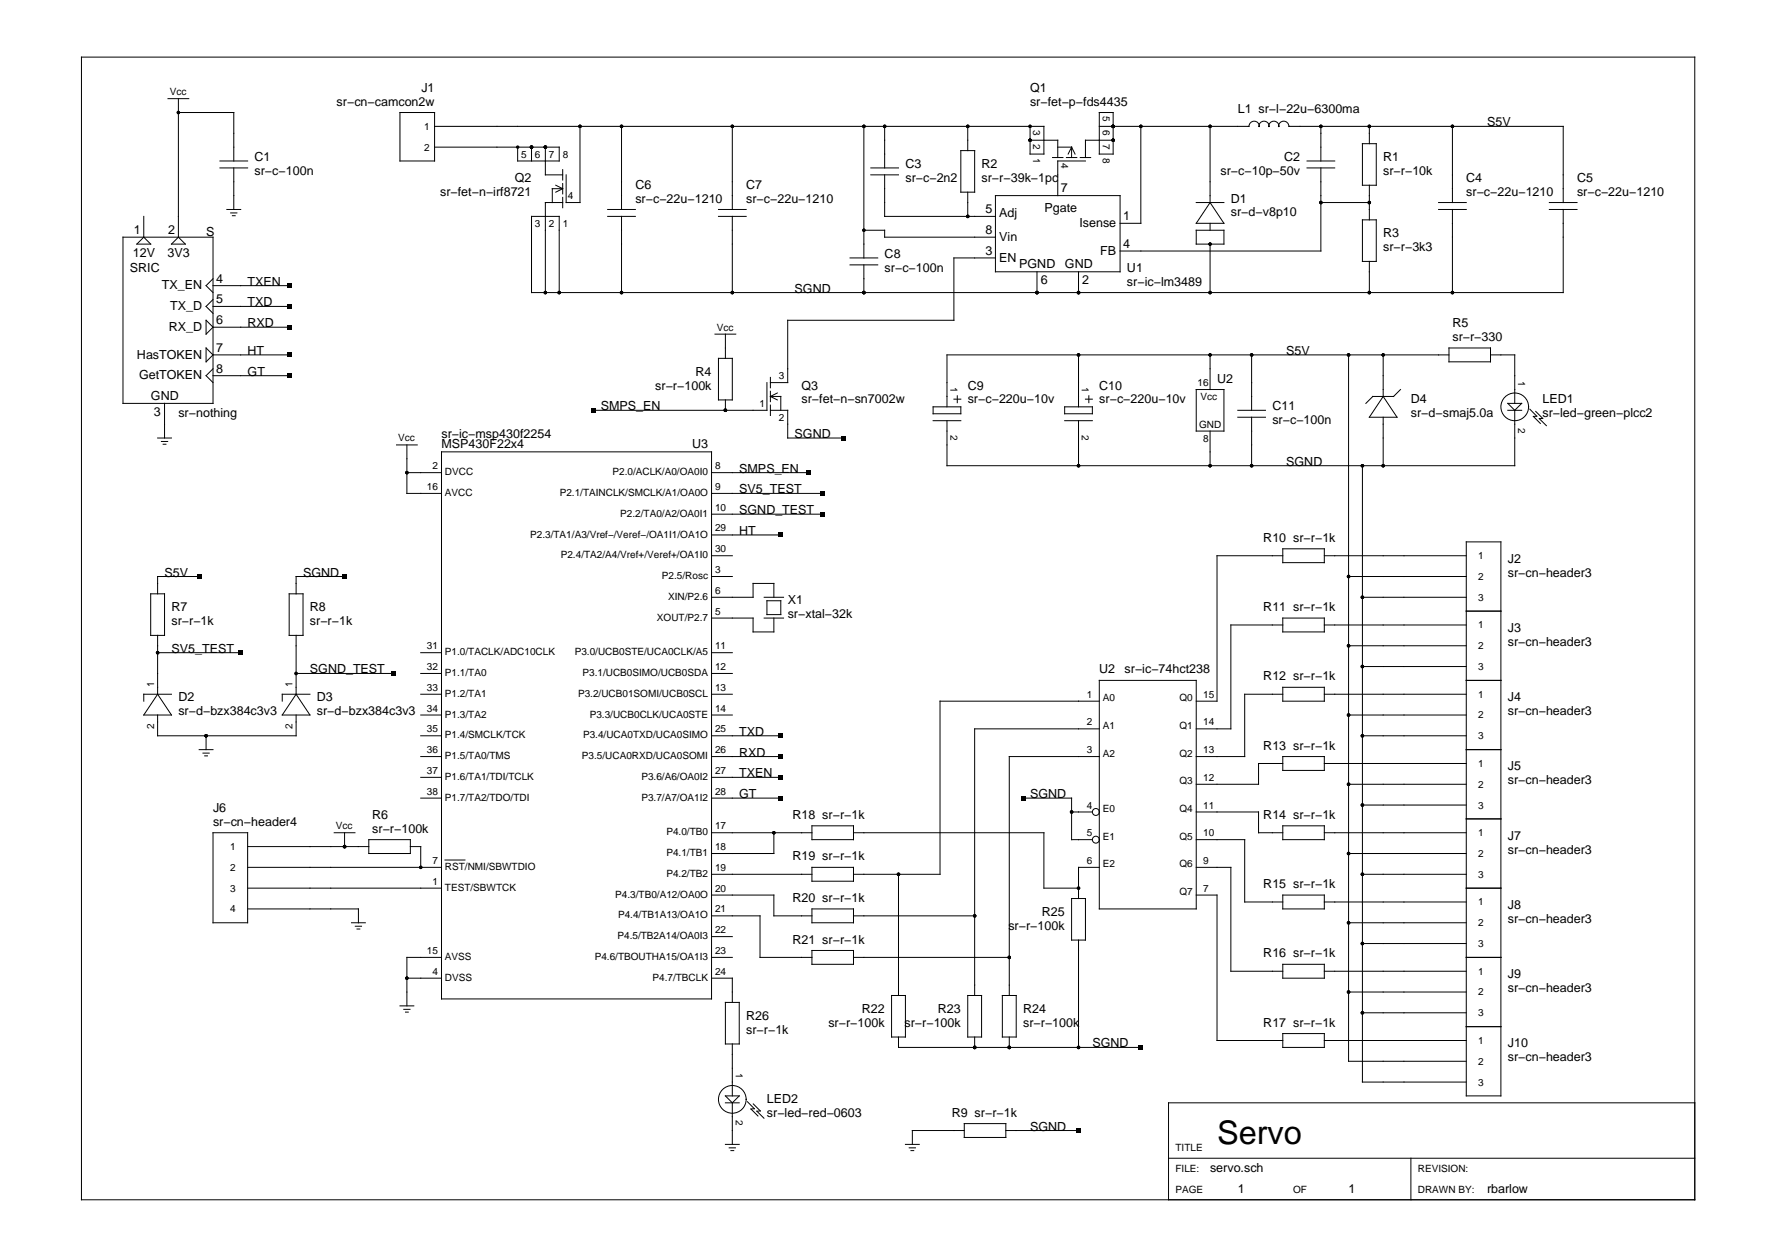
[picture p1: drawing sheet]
<svg xmlns="http://www.w3.org/2000/svg" width="297mm" height="210mm" viewBox="0 0 297 210" stroke-linecap="round" stroke-linejoin="round" font-family="sans-serif">
<g fill="none" stroke="#000" stroke-width=".17">
<path d="M13.6 9.5h269.7v191h-269.7zM28.1 16.5h3.5M29.8 16.5v23.1M29.8 18.8h9.3v8.1M66.9 18.8h5.7v8.1h-5.7zM183.7 18.8h2.4v6.9h-2.4zM20.6 39.6h15v27.8h-15zM24 36.2v3.4M36.8 26.9h4.6M36.8 28.1h4.6M37.9 35h2.3M38.6 35.6h1"/>
<path d="M38.8 36h.5M39.1 28.1v6.9M72.6 24.6h20.9v2.3h-7v-2.3M72.6 21.1h101.9v4.6h-2.3v-4.6M88.8 24.6v2.3M91.2 24.6v4.6h2.8M92.9 31l1.1 .5M94 33.9h-2.8v15M94 31.5l-1.1 .6M94 28.4v1.7M94 30.7v1.7M94 33v1.7"/>
<path d="M94 31.5h-1.7v2.4M96.9 21.1v12.8h-2.3v-4.7M101.6 35h4.6M101.6 36.2h4.6M103.9 21.1v13.9M103.9 36.2v12.7M120.1 35h4.6M120.1 36.2h4.6M122.4 21.1v13.9M122.4 36.2v12.7M144.4 38.5h3.5v1.1h18.5M144.4 21.1v22"/>
<path d="M145.6 28.1h4.6M145.6 29.2h4.6M147.9 29.2v7h18.5M147.9 21.1v7M160.6 25.2h2.3v6.9h-2.3zM161.8 21.1v4.1M161.8 32.1v4.1M166.4 32.7h20.8v12.7h-20.8zM172.2 23.4h4.6v2.9M175.9 26.3h1.8M176.8 24.6h2.3M178.2 26.3h1.8"/>
<path d="M179.1 24.6v1.7M179.1 24.6l.6 1.1M179.1 24.6l-.6 1.1M180.6 26.3h1.7M181.4 26.9h-4.6v5.8M183.7 21.1h25.1a.85 .85 0 0 1 .8-.9 .85 .85 0 0 1 .9 1 .83 .83 0 0 1 .8-.9 .83 .83 0 0 1 .8 .9 .83 .83 0 0 1 .8-.9 .83 .83 0 0 1 .8 .9 .85 .85 0 0 1 .9-1 .85 .85 0 0 1 .8 .9h45.9v12.8M186.1 23.4h-4.7v2.9M190.7 21.1v16.2h-3.5M199.9 38.5h4.7v2.3h-4.7zM199.9 33.9h4.7M202.3 21.1v12.8M202.3 37.3v1.2"/>
<path d="M202.3 33.9l2.3 3.4h-4.7zM218.5 26.9h4.6M218.5 28.1h4.6M220.8 33.9h8.1M220.8 28.1v13.9h-33.6M220.8 21.1v5.8M227.7 24h2.3v7h-2.3zM227.7 36.7h2.3v7h-2.3zM228.9 21.1v2.9M228.9 31v5.7M240.5 35h4.6M240.5 33.9h4.6"/>
<path d="M242.8 21.1v12.8M242.8 35v13.9M259 35h4.6M259 33.9h4.6M261.3 35v13.9h-172.5v-12.7h4.7v12.7M22.9 40.8l1.1-1.2 1.2 1.2zM28.7 40.8l1.1-1.2 1.2 1.2zM34.4 58.2l1.2 1.1-1.2 1.2zM34.4 53.5l1.2 1.2-1.2 1.1zM35.6 59.3h12.7M35.6 47.7h12.7M35.6 51.2h12.7"/>
<path d="M35.6 54.7h12.7M35.6 46.6l-1.2 1.1 1.2 1.2M35.6 50.1l-1.2 1.1 1.2 1.2M119.5 55.8h3.5M120.1 59.9h2.3v6.9h-2.3zM121.2 55.8v4.1M142.1 43.1h4.6M142.1 44.3h4.6M144.4 44.3v4.6M166.4 43.1h-7v10.4h-27.7v10.4h-2.9M173.3 45.4v3.5M180.3 45.4v3.5"/>
<path d="M180.3 59.3v8.7M202.3 40.8v8.1M202.3 59.3v5.8M209.2 59.3v9.3M225.4 59.3v118.1h19.7M228.9 43.7v5.2M231.2 59.3v7M242.2 59.3h-83.9v8.7M242.2 58.2h6.9v2.3h-6.9zM249.1 59.3h4.1v8.1M26.3 73.2h2.4M27 73.8h1"/>
<path d="M27.3 74.2h.4M27.5 67.4v5.8M35.6 62.8h12.7M35.6 61.6l-1.2 1.2 1.2 1.1M66.3 74.4h3.4M68 74.4v8.1h5.8M68 79h5.8M73.8 75.5h45.1v91.4h-45.1zM118.9 79h16.2M121.2 66.8v1.8M128.2 63.9v4.7h-28.9M128.8 68.6h2.9v4.6h9.2"/>
<path d="M128.8 66.3h1.7v2.3M128.8 66.3l1.1 .5M128.8 63.1v1.7M128.8 65.4v1.7M128.8 67.7v1.7M129.9 65.7l-1.1 .6M156 68h4.6v1.1h-4.6zM156 70.3h4.6M159.4 66.7h1.2M160 66.1v1.2M178 70.3h4.6M178 68h4.6v1.1h-4.6z"/>
<path d="M180.3 70.3v7.5M181.4 66.7h1.2M182 66.1v1.2M199.9 65.1h4.7v6.9h-4.7zM202.3 72v5.8M206.9 68.6h4.6M206.9 69.7h4.6M209.2 69.7v8.1M227.7 77.8v103h17.4M231.2 66.3l2.3 3.4h-4.6zM231.2 69.7v8.1M234.1 65.1l-1.2 1.2h-3.4l-1.2 1.1"/>
<path d="M252 67.4h2.3l-1.1 1.2zM252 68.6h2.3M253.2 68.6v9.2h-94.9v-7.5M255.7 68.4l1.2 1.2h-.6l1.2 1.2M256.7 68.8l1.2 1.1-.6 .1 1.2 1.1M25.2 99.2h2.3v7h-2.3zM33.3 96.3h-7v2.9M48.3 99.2h2.3v7h-2.3zM57.6 96.3h-8.1v2.9M118.9 82.5h18.5M118.9 99.8h7v-2.3h3.4v2.3M118.9 96.3h3.5"/>
<path d="M118.9 92.9h3.5M118.9 89.4h11.6M118.9 85.9h18.5M127.7 99.8h3.3M214.4 92.9h-11v24.3h-3.5M214.4 91.7h7v2.3h-7zM221.4 92.9h23.7M225.4 96.3h19.7M227.7 99.8h17.4M245.1 90.6h5.8v92.5h-5.8zM26.3 109.1h13.9M26.3 116l2.4 3.5h-4.7z"/>
<path d="M26.3 119.5v3.5h23.2v-3.5M26.3 106.2v9.8M28.7 116h-4.7v1.2M49.5 112.5h16.2M49.5 116l2.3 3.5h-4.6zM49.5 106.2v9.8M51.8 116h-4.6v1.2M70.3 109.1h3.5M70.3 112.5h3.5M70.3 116h3.5M70.3 119.5h3.5M118.9 109.1h3.5"/>
<path d="M118.9 112.5h3.5M118.9 116h3.5M118.9 119.5h3.5M118.9 103.3h7v2.3h3.4v-2.3M127.7 103.3h3.3M128.2 100.4h2.3v2.3h-2.3zM183.7 117.2h-26.6v28.9h-14.4M183.7 113.7h16.2v38.2h-16.2zM214.4 116h-6.4v10.4h-8.1M214.4 103.3h7v2.3h-7zM214.4 114.9h7v2.3h-7zM214.4 104.4h-8.7v17.4h-5.8"/>
<path d="M221.4 116h23.7M221.4 104.4h23.7M225.4 119.5h19.7M225.4 107.9h19.7M227.7 111.4h17.4M245.1 102.1h5.8M245.1 113.7h5.8M33.3 125.3h2.3M33.9 125.9h1.1M34.2 126.3h.5M34.4 123v2.3M35.6 139.2h5.8v15h-5.8z"/>
<path d="M55.9 139.2h3.4M57.6 139.2v2.3M70.3 123h3.5M70.3 126.4h3.5M70.3 129.9h3.5M70.3 133.4h3.5M118.9 123h11.6M118.9 126.4h11.6M118.9 129.9h11.6M118.9 133.4h11.6M118.9 139.2h16.8M129.3 139.2v3.4h-10.4"/>
<path d="M135.7 138h7v2.3h-7zM142.7 139.2h31.8v9.2h5.8M171 133.4h8.1v6.9h3.5M179.1 135.7h3.5M183.7 126.4h-15v40M183.7 121.8h-20.8v44.6M199.9 135.7h10.5v3.5h4M214.4 126.4h7v2.4h-7zM214.4 138h7v2.3h-7zM214.4 127.6h-4v3.5h-10.5M221.4 139.2h23.7M221.4 127.6h23.7"/>
<path d="M225.4 131.1h19.7M227.7 123h17.4M227.7 134.5h17.4M245.1 125.3h5.8M245.1 136.9h5.8M41.4 148.4h32.4M41.4 145h32.4M41.4 151.9h18.5v2.3M41.4 141.5h20.2M58.8 154.2h2.3M59.4 154.8h1M59.7 155.3h.4"/>
<path d="M61.6 140.3h7v2.3h-7zM68.6 141.5h1.7v3.5M74.4 143.7h3.3M118.9 153.1h8.1v6.9h8.7M118.9 149.6h10.4v3.5h6.4M118.9 146.1h16.8M118.9 156.5h3.5M135.7 145h7v2.3h-7zM135.7 151.9h7v2.3h-7zM135.7 158.8h7v2.4h-7zM142.7 153.1h20.2M150.2 146.1v20.3"/>
<path d="M179.1 150.2h2.3v6.9h-2.3zM180.3 157.1v17.9M183.7 145h-3.4v5.2M199.9 145h5.8v17.3h8.7M199.9 149.6h3.5v24.3h11M199.9 140.3h8.1v10.4h6.4M214.4 149.6h7v2.3h-7zM221.4 150.7h23.7M225.4 142.6h19.7M225.4 154.2h19.7M227.7 146.1h17.4M227.7 157.7h17.4"/>
<path d="M245.1 148.4h5.8M66.9 168.1h2.3M67.5 168.7h1M67.8 169.1h.4M68 163.5h5.8M73.8 160h-5.8v8.1M118.9 163.5h3.5v4M118.9 160h3.5M121.2 167.5h2.4v7h-2.4zM122.4 174.5v8.6M142.7 160h26M149 166.4h2.3v6.9h-2.3z"/>
<path d="M150.2 173.3v1.7h40.5M161.8 166.4h2.3v6.9h-2.3zM162.9 173.3v1.7M167.5 166.4h2.4v6.9h-2.4zM168.7 173.3v1.7M214.4 161.2h7v2.3h-7zM214.4 172.7h7v2.3h-7zM221.4 162.3h23.7M221.4 173.9h23.7M225.4 165.8h19.7M227.7 169.3h17.4M245.1 160h5.8"/>
<path d="M245.1 171.6h5.8M121.2 184.3h2.4M121.2 183.1h2.4l-1.2 1.2zM121.2 191.2h2.4M121.9 191.8h1M122.2 192.3h.4M122.4 184.3v6.9M124.9 184.1l1.2 1.2h-.6l1.2 1.2M125.9 184.5l1.2 1.2h-.6l1.2 1.2M151.3 191.2h2.4M152 191.8h1M152.3 192.3h.4"/>
<path d="M161.2 188.9h-8.7v2.3M161.2 187.8h6.9v2.3h-6.9zM168.1 188.9h12.2M195.3 193.6h88M235.8 193.6v6.9M283.3 184.3h-88v16.2"/>
<circle cx="253.2" cy="68" r="2.31"/>
<circle cx="183.2" cy="135.7" r=".58"/>
<circle cx="183.2" cy="140.3" r=".58"/>
<circle cx="122.4" cy="183.7" r="2.31"/>
</g>
<g fill="#000">
<path d="M48 47.4h.7v.7h-.7zM48 50.9h.7v.7h-.7zM48 54.3h.7v.7h-.7zM48 59h.7v.7h-.7zM48 62.4h.7v.7h-.7zM98.9 68.2h.7v.7h-.7zM134.8 78.6h.7v.7h-.7zM140.6 72.9h.7v.6h-.7zM32.9 96h.7v.7h-.7zM57.2 96h.7v.7h-.7zM130.2 89.1h.7v.6h-.7zM137.1 82.1h.7v.7h-.7z"/>
<path d="M137.1 85.6h.7v.7h-.7zM39.9 108.7h.7v.7h-.7zM65.3 112.2h.7v.7h-.7zM130.2 126.1h.7v.7h-.7zM130.2 122.6h.7v.7h-.7zM130.2 129.6h.7v.7h-.7zM130.2 133h.7v.7h-.7zM170.7 133h.7v.7h-.7zM190.3 174.7h.7v.7h-.7zM179.9 188.6h.7v.7h-.7z"/>
<circle cx="29.8" cy="18.8" r=".29"/>
<circle cx="86.5" cy="24.6" r=".29"/>
<circle cx="88.8" cy="24.6" r=".29"/>
<circle cx="91.2" cy="24.6" r=".29"/>
<circle cx="96.9" cy="21.1" r=".29"/>
<circle cx="103.9" cy="21.1" r=".29"/>
<circle cx="122.4" cy="21.1" r=".29"/>
<circle cx="144.4" cy="21.1" r=".29"/>
<circle cx="144.4" cy="38.5" r=".29"/>
<circle cx="147.9" cy="21.1" r=".29"/>
<circle cx="161.8" cy="21.1" r=".29"/>
<circle cx="161.8" cy="36.2" r=".29"/>
<circle cx="172.2" cy="23.4" r=".29"/>
<circle cx="172.2" cy="21.1" r=".29"/>
<circle cx="186.1" cy="23.4" r=".29"/>
<circle cx="186.1" cy="21.1" r=".29"/>
<circle cx="190.7" cy="21.1" r=".29"/>
<circle cx="202.3" cy="21.1" r=".29"/>
<circle cx="220.8" cy="21.1" r=".29"/>
<circle cx="220.8" cy="33.9" r=".29"/>
<circle cx="228.9" cy="21.1" r=".29"/>
<circle cx="228.9" cy="33.9" r=".29"/>
<circle cx="242.8" cy="21.1" r=".29"/>
<circle cx="91.2" cy="48.9" r=".29"/>
<circle cx="93.5" cy="48.9" r=".29"/>
<circle cx="103.9" cy="48.9" r=".29"/>
<circle cx="122.4" cy="48.9" r=".29"/>
<circle cx="144.4" cy="48.9" r=".29"/>
<circle cx="173.3" cy="48.9" r=".29"/>
<circle cx="180.3" cy="59.3" r=".29"/>
<circle cx="180.3" cy="48.9" r=".29"/>
<circle cx="202.3" cy="59.3" r=".29"/>
<circle cx="202.3" cy="48.9" r=".29"/>
<circle cx="202.3" cy="40.8" r=".29"/>
<circle cx="209.2" cy="59.3" r=".29"/>
<circle cx="225.4" cy="59.3" r=".29"/>
<circle cx="228.9" cy="48.9" r=".29"/>
<circle cx="231.2" cy="59.3" r=".29"/>
<circle cx="242.8" cy="48.9" r=".29"/>
<circle cx="68" cy="79" r=".29"/>
<circle cx="121.2" cy="68.6" r=".29"/>
<circle cx="180.3" cy="77.8" r=".29"/>
<circle cx="202.3" cy="77.8" r=".29"/>
<circle cx="209.2" cy="77.8" r=".29"/>
<circle cx="227.7" cy="77.8" r=".29"/>
<circle cx="231.2" cy="77.8" r=".29"/>
<circle cx="225.4" cy="96.3" r=".29"/>
<circle cx="227.7" cy="99.8" r=".29"/>
<circle cx="26.3" cy="109.1" r=".29"/>
<circle cx="49.5" cy="112.5" r=".29"/>
<circle cx="225.4" cy="107.9" r=".29"/>
<circle cx="225.4" cy="119.5" r=".29"/>
<circle cx="227.7" cy="111.4" r=".29"/>
<circle cx="34.4" cy="123" r=".29"/>
<circle cx="129.3" cy="139.2" r=".29"/>
<circle cx="179.1" cy="135.7" r=".29"/>
<circle cx="225.4" cy="131.1" r=".29"/>
<circle cx="227.7" cy="134.5" r=".29"/>
<circle cx="227.7" cy="123" r=".29"/>
<circle cx="57.6" cy="141.5" r=".29"/>
<circle cx="70.3" cy="145" r=".29"/>
<circle cx="150.2" cy="146.1" r=".29"/>
<circle cx="162.9" cy="153.1" r=".29"/>
<circle cx="180.3" cy="148.4" r=".29"/>
<circle cx="225.4" cy="154.2" r=".29"/>
<circle cx="225.4" cy="142.6" r=".29"/>
<circle cx="227.7" cy="146.1" r=".29"/>
<circle cx="227.7" cy="157.7" r=".29"/>
<circle cx="68" cy="163.5" r=".29"/>
<circle cx="162.9" cy="175" r=".29"/>
<circle cx="168.7" cy="175" r=".29"/>
<circle cx="168.7" cy="160" r=".29"/>
<circle cx="180.3" cy="175" r=".29"/>
<circle cx="225.4" cy="165.8" r=".29"/>
<circle cx="227.7" cy="169.3" r=".29"/>
</g>
<text font-size="5.4" x="203.4" y="191.2">Servo</text>
<g font-size="2.1">
<text x="56.3" y="17.6">sr−cn−camcon2w</text>
<text x="70.4" y="15.3">J1</text>
<text x="172.2" y="15.3">Q1</text>
<text x="172.2" y="17.6">sr−fet−p−fds4435</text>
<text x="206.9" y="18.8">L1 sr−l−22u−6300ma</text>
<text x="248.6" y="21.1">S5V</text>
<text x="42.5" y="26.9">C1</text>
<text x="42.5" y="29.2">sr−c−100n</text>
<text x="151.3" y="28.1">C3</text>
<text x="164.1" y="28.1">R2</text>
<text x="204" y="29.2">sr−c−10p−50v</text>
<text x="214.6" y="26.9">C2</text>
<text x="231.2" y="26.9">R1</text>
<text x="231.2" y="29.2">sr−r−10k</text>
<text x="73.6" y="32.7">sr−fet−n−irf8721</text>
<text x="86.1" y="30.4">Q2</text>
<text x="106.2" y="31.5">C6</text>
<text x="106.2" y="33.9">sr−c−22u−1210</text>
<text x="124.7" y="31.5">C7</text>
<text x="124.7" y="33.9">sr−c−22u−1210</text>
<text x="151.3" y="30.4">sr−c−2n2</text>
<text x="164.1" y="30.4">sr−r−39k−1pc</text>
<text x="164.7" y="35.6">5</text>
<text x="174.6" y="35.4">Pgate</text>
<text x="177.3" y="32.1">7</text>
<text x="205.7" y="33.9">D1</text>
<text x="245.1" y="30.4">C4</text>
<text x="245.1" y="32.7">sr−c−22u−1210</text>
<text x="263.6" y="30.4">C5</text>
<text x="263.6" y="32.7">sr−c−22u−1210</text>
<text x="22.3" y="39.1">1</text>
<text x="28.1" y="39.1">2</text>
<text x="34.4" y="39.4">S</text>
<text x="164.7" y="39.1">8</text>
<text x="167" y="40.2">Vin</text>
<text x="167" y="36.2">Adj</text>
<text x="180.4" y="37.9">Isense</text>
<text x="187.7" y="41.4">4</text>
<text x="187.7" y="36.8">1</text>
<text x="205.7" y="36.2">sr−d−v8p10</text>
<text x="231.2" y="39.6">R3</text>
<text x="231.2" y="42">sr−r−3k3</text>
<text x="21.7" y="45.4">SRIC</text>
<text x="22.2" y="42.9">12V</text>
<text x="28" y="42.9">3V3</text>
<text x="36.1" y="47.2">4</text>
<text x="41.4" y="47.7">TXEN</text>
<text x="147.9" y="43.1">C8</text>
<text x="147.9" y="45.4">sr−c−100n</text>
<text x="164.7" y="42.6">3</text>
<text x="167" y="43.7">EN</text>
<text x="170.4" y="44.8">PGND</text>
<text x="174" y="47.5">6</text>
<text x="178" y="44.8">GND</text>
<text x="180.9" y="47.5">2</text>
<text x="183.9" y="42.6">FB</text>
<text x="188.4" y="45.4">U1</text>
<text x="188.4" y="47.7">sr−ic−lm3489</text>
<text x="27.1" y="48.3">TX_EN</text>
<text x="28.5" y="51.8">TX_D</text>
<text x="36.1" y="50.7">5</text>
<text x="41.4" y="51.2">TXD</text>
<text x="132.8" y="48.9">SGND</text>
<text x="22.9" y="59.9">HasTOKEN</text>
<text x="28.2" y="55.3">RX_D</text>
<text x="36.1" y="58.8">7</text>
<text x="36.1" y="54.2">6</text>
<text x="41.4" y="54.7">RXD</text>
<text x="41.4" y="59.3">HT</text>
<text x="215" y="59.3">S5V</text>
<text x="242.8" y="54.7">R5</text>
<text x="242.8" y="57">sr−r−330</text>
<text x="23.2" y="63.4">GetTOKEN</text>
<text x="36.1" y="62.3">8</text>
<text x="41.4" y="62.8">GT</text>
<text x="109.5" y="65.1">sr−r−100k</text>
<text x="116.3" y="62.8">R4</text>
<text x="134" y="65.1">Q3</text>
<text x="161.8" y="65.1">C9</text>
<text x="183.7" y="65.1">C10</text>
<text x="203.4" y="63.9">U2</text>
<text x="25.2" y="66.8">GND</text>
<text x="25.7" y="69.5">3</text>
<text x="29.8" y="69.7">sr−nothing</text>
<text x="100.4" y="68.6">SMPS_EN</text>
<text x="134" y="67.4">sr−fet−n−sn7002w</text>
<text x="161.8" y="67.4">sr−c−220u−10v</text>
<text x="183.7" y="67.4">sr−c−220u−10v</text>
<text x="212.7" y="68.6">C11</text>
<text x="212.7" y="70.9">sr−c−100n</text>
<text x="235.8" y="67.4">D4</text>
<text x="235.8" y="69.7">sr−d−smaj5.0a</text>
<text x="257.8" y="67.4">LED1</text>
<text x="257.8" y="69.7">sr−led−green−plcc2</text>
<text x="73.8" y="74.9">MSP430F22x4</text>
<text x="73.8" y="73.2">sr−ic−msp430f2254</text>
<text x="115.7" y="74.9">U3</text>
<text x="132.8" y="73.2">SGND</text>
<text x="215" y="77.8">SGND</text>
<text x="123.6" y="79">SMPS_EN</text>
<text x="123.6" y="82.5">SV5_TEST</text>
<text x="123.6" y="89.4">HT</text>
<text x="123.6" y="85.9">SGND_TEST</text>
<text x="211.2" y="90.6">R10 sr−r−1k</text>
<text x="252" y="94">J2</text>
<text x="27.5" y="96.3">S5V</text>
<text x="50.6" y="96.3">SGND</text>
<text x="131.7" y="101">X1</text>
<text x="252" y="96.3">sr−cn−header3</text>
<text x="28.7" y="102.1">R7</text>
<text x="28.7" y="104.4">sr−r−1k</text>
<text x="51.8" y="102.1">R8</text>
<text x="51.8" y="104.4">sr−r−1k</text>
<text x="131.7" y="103.3">sr−xtal−32k</text>
<text x="211.2" y="102.1">R11 sr−r−1k</text>
<text x="252" y="105.6">J3</text>
<text x="252" y="107.9">sr−cn−header3</text>
<text x="28.7" y="109.1">SV5_TEST</text>
<text x="51.8" y="112.5">SGND_TEST</text>
<text x="183.7" y="112.5">U2</text>
<text x="188" y="112.5">sr−ic−74hct238</text>
<text x="211.2" y="113.7">R12 sr−r−1k</text>
<text x="29.8" y="117.2">D2</text>
<text x="29.8" y="119.5">sr−d−bzx384c3v3</text>
<text x="53" y="117.2">D3</text>
<text x="53" y="119.5">sr−d−bzx384c3v3</text>
<text x="252" y="117.2">J4</text>
<text x="252" y="119.5">sr−cn−header3</text>
<text x="123.6" y="123">TXD</text>
<text x="211.2" y="125.3">R13 sr−r−1k</text>
<text x="123.6" y="126.4">RXD</text>
<text x="123.6" y="129.9">TXEN</text>
<text x="252" y="128.8">J5</text>
<text x="252" y="131.1">sr−cn−header3</text>
<text x="35.6" y="135.7">J6</text>
<text x="62.2" y="136.9">R6</text>
<text x="123.6" y="133.4">GT</text>
<text x="132.5" y="136.9">R18 sr−r−1k</text>
<text x="172.2" y="133.4">SGND</text>
<text x="211.2" y="136.9">R14 sr−r−1k</text>
<text x="35.6" y="138">sr−cn−header4</text>
<text x="62.2" y="139.2">sr−r−100k</text>
<text x="132.5" y="143.8">R19 sr−r−1k</text>
<text x="252" y="140.3">J7</text>
<text x="252" y="142.6">sr−cn−header3</text>
<text x="211.2" y="148.4">R15 sr−r−1k</text>
<text x="132.5" y="150.7">R20 sr−r−1k</text>
<text x="168.6" y="155.4">sr−r−100k</text>
<text x="174.1" y="153.1">R25</text>
<text x="252" y="151.9">J8</text>
<text x="252" y="154.2">sr−cn−header3</text>
<text x="132.5" y="157.7">R21 sr−r−1k</text>
<text x="211.2" y="160">R16 sr−r−1k</text>
<text x="252" y="163.5">J9</text>
<text x="252" y="165.8">sr−cn−header3</text>
<text x="124.7" y="170.4">R26</text>
<text x="124.7" y="172.7">sr−r−1k</text>
<text x="138.5" y="171.6">sr−r−100k</text>
<text x="144" y="169.3">R22</text>
<text x="151.2" y="171.6">sr−r−100k</text>
<text x="156.8" y="169.3">R23</text>
<text x="171" y="169.3">R24</text>
<text x="171" y="171.6">sr−r−100k</text>
<text x="211.2" y="171.6">R17 sr−r−1k</text>
<text x="182.6" y="175">SGND</text>
<text x="252" y="175">J10</text>
<text x="252" y="177.4">sr−cn−header3</text>
<text x="128.2" y="184.3">LED2</text>
<text x="128.2" y="186.6">sr−led−red−0603</text>
<text x="159.1" y="186.6">R9 sr−r−1k</text>
<text x="172.2" y="188.9">SGND</text>
<text x="202.3" y="195.9">servo.sch</text>
<text x="206.9" y="199.4">1</text>
<text x="225.4" y="199.4">1</text>
<text x="248.6" y="199.4">rbarlow</text>
</g>
<g font-size="1.7">
<text x="28.4" y="15.9">Vcc</text>
<text x="70.9" y="21.7">1</text>
<text x="172.7" y="21.7" transform="rotate(90 172.7 21.7)">3</text>
<text x="184.3" y="19.4" transform="rotate(90 184.3 19.4)">5</text>
<text x="184.3" y="21.7" transform="rotate(90 184.3 21.7)">6</text>
<text x="70.9" y="25.2">2</text>
<text x="87.1" y="26.3">5</text>
<text x="89.4" y="26.3">6</text>
<text x="91.7" y="26.3">7</text>
<text x="94" y="26.3">8</text>
<text x="172.7" y="24" transform="rotate(90 172.7 24)">2</text>
<text x="172.7" y="26.3" transform="rotate(90 172.7 26.3)">1</text>
<text x="177.4" y="27.2" transform="rotate(90 177.4 27.2)">4</text>
<text x="184.3" y="24" transform="rotate(90 184.3 24)">7</text>
<text x="184.3" y="26.3" transform="rotate(90 184.3 26.3)">8</text>
<text x="94.9" y="33.3">4</text>
<text x="89.4" y="37.9">3</text>
<text x="91.7" y="37.9">2</text>
<text x="94" y="37.9">1</text>
<text x="119.8" y="55.3">Vcc</text>
<text x="130.2" y="63.4">3</text>
<text x="158.9" y="64.7" transform="rotate(90 158.9 64.7)">1</text>
<text x="180.9" y="64.7" transform="rotate(90 180.9 64.7)">1</text>
<text x="200.2" y="64.5">16</text>
<text x="253.8" y="63.6" transform="rotate(90 253.8 63.6)">1</text>
<text x="127" y="68">1</text>
<text x="130.2" y="70.3">2</text>
<text x="200.4" y="71.6">GND</text>
<text x="200.6" y="66.9">Vcc</text>
<text x="253.8" y="71.5" transform="rotate(90 253.8 71.5)">2</text>
<text x="66.6" y="73.8">Vcc</text>
<text x="158.9" y="72.6" transform="rotate(90 158.9 72.6)">2</text>
<text x="180.9" y="72.6" transform="rotate(90 180.9 72.6)">2</text>
<text x="201.1" y="73.8">8</text>
<text x="71.4" y="81.9">16</text>
<text x="72.3" y="78.4">2</text>
<text x="74.4" y="79.4">DVCC</text>
<text x="74.4" y="82.9">AVCC</text>
<text x="93.5" y="82.9">P2.1/TAINCLK/SMCLK/A1/OA0O</text>
<text x="102.4" y="79.4">P2.0/ACLK/A0/OA0I0</text>
<text x="119.5" y="81.9">9</text>
<text x="119.5" y="78.4">8</text>
<text x="88.6" y="89.8">P2.3/TA1/A3/Vref−/Veref−/OA1I1/OA1O</text>
<text x="103.7" y="86.4">P2.2/TA0/A2/OA0I1</text>
<text x="119.5" y="88.8">29</text>
<text x="119.5" y="85.4">10</text>
<text x="93.7" y="93.3">P2.4/TA2/A4/Vref+/Veref+/OA1I0</text>
<text x="119.5" y="95.8">3</text>
<text x="119.5" y="92.3">30</text>
<text x="247" y="93.5">1</text>
<text x="110.6" y="96.8">P2.5/Rosc</text>
<text x="111.7" y="100.2">XIN/P2.6</text>
<text x="119.5" y="99.2">6</text>
<text x="247" y="96.9">2</text>
<text x="247" y="100.4">3</text>
<text x="109.8" y="103.7">XOUT/P2.7</text>
<text x="119.5" y="102.7">5</text>
<text x="247" y="105">1</text>
<text x="71.4" y="108.5">31</text>
<text x="71.4" y="112">32</text>
<text x="74.4" y="109.5">P1.0/TACLK/ADC10CLK</text>
<text x="74.4" y="113">P1.1/TA0</text>
<text x="96.1" y="109.5">P3.0/UCB0STE/UCA0CLK/A5</text>
<text x="97.4" y="113">P3.1/UCB0SIMO/UCB0SDA</text>
<text x="119.5" y="112">12</text>
<text x="119.5" y="108.5">11</text>
<text x="247" y="108.5">2</text>
<text x="247" y="112">3</text>
<text x="25.8" y="114.9" transform="rotate(-90 25.8 114.9)">1</text>
<text x="48.9" y="114.9" transform="rotate(-90 48.9 114.9)">1</text>
<text x="71.4" y="115.4">33</text>
<text x="71.4" y="118.9">34</text>
<text x="74.4" y="116.5">P1.2/TA1</text>
<text x="74.4" y="119.9">P1.3/TA2</text>
<text x="96.6" y="116.5">P3.2/UCB01SOMI/UCB0SCL</text>
<text x="98.6" y="119.9">P3.3/UCB0CLK/UCA0STE</text>
<text x="119.5" y="118.9">14</text>
<text x="119.5" y="115.4">13</text>
<text x="181.7" y="116.6">1</text>
<text x="184.3" y="117.2">A0</text>
<text x="197.1" y="117.2">Q0</text>
<text x="201.1" y="116.6">15</text>
<text x="247" y="116.6">1</text>
<text x="25.8" y="121.8" transform="rotate(-90 25.8 121.8)">2</text>
<text x="48.9" y="121.8" transform="rotate(-90 48.9 121.8)">2</text>
<text x="71.4" y="122.4">35</text>
<text x="71.4" y="125.9">36</text>
<text x="74.4" y="123.4">P1.4/SMCLK/TCK</text>
<text x="97.5" y="123.4">P3.4/UCA0TXD/UCA0SIMO</text>
<text x="119.5" y="125.9">26</text>
<text x="119.5" y="122.4">25</text>
<text x="181.7" y="121.2">2</text>
<text x="181.7" y="125.9">3</text>
<text x="184.3" y="121.8">A1</text>
<text x="197.1" y="121.8">Q1</text>
<text x="201.1" y="121.2">14</text>
<text x="201.1" y="125.9">13</text>
<text x="247" y="120.1">2</text>
<text x="247" y="123.5">3</text>
<text x="71.4" y="129.3">37</text>
<text x="74.4" y="126.9">P1.5/TA0/TMS</text>
<text x="74.4" y="130.4">P1.6/TA1/TDI/TCLK</text>
<text x="97.3" y="126.9">P3.5/UCA0RXD/UCA0SOMI</text>
<text x="107.2" y="130.4">P3.6/A6/OA0I2</text>
<text x="119.5" y="129.3">27</text>
<text x="184.3" y="126.4">A2</text>
<text x="197.1" y="126.4">Q2</text>
<text x="197.1" y="131.1">Q3</text>
<text x="201.1" y="130.5">12</text>
<text x="247" y="131.6">2</text>
<text x="247" y="128.2">1</text>
<text x="71.4" y="132.8">38</text>
<text x="74.4" y="133.8">P1.7/TA2/TDO/TDI</text>
<text x="107.2" y="133.8">P3.7/A7/OA1I2</text>
<text x="119.5" y="132.8">28</text>
<text x="181.7" y="135.1">4</text>
<text x="184.3" y="135.7">E0</text>
<text x="197.1" y="135.7">Q4</text>
<text x="201.1" y="135.1">11</text>
<text x="247" y="135.1">3</text>
<text x="38.5" y="142.1">1</text>
<text x="56.1" y="138.6">Vcc</text>
<text x="111.4" y="143.1">P4.1/TB1</text>
<text x="111.4" y="139.6">P4.0/TB0</text>
<text x="119.5" y="142.1">18</text>
<text x="119.5" y="138.6">17</text>
<text x="181.7" y="139.7">5</text>
<text x="184.3" y="140.3">E1</text>
<text x="197.1" y="140.3">Q5</text>
<text x="201.1" y="139.7">10</text>
<text x="247" y="143.2">2</text>
<text x="247" y="139.7">1</text>
<text x="38.5" y="149">3</text>
<text x="38.5" y="145.5">2</text>
<text x="72.3" y="147.8">1</text>
<text x="72.3" y="144.4">7</text>
<text x="74.4" y="148.9">TEST/SBWTCK</text>
<text x="74.4" y="145.4">RST/NMI/SBWTDIO</text>
<text x="111.4" y="146.5">P4.2/TB2</text>
<text x="119.5" y="149">20</text>
<text x="119.5" y="145.5">19</text>
<text x="181.7" y="144.4">6</text>
<text x="184.3" y="145">E2</text>
<text x="197.1" y="145">Q6</text>
<text x="197.1" y="149.6">Q7</text>
<text x="201.1" y="144.4">9</text>
<text x="201.1" y="149">7</text>
<text x="247" y="146.7">3</text>
<text x="38.5" y="152.5">4</text>
<text x="102.8" y="150">P4.3/TB0/A12/OA0O</text>
<text x="103.3" y="153.5">P4.4/TB1A13/OA1O</text>
<text x="119.5" y="155.9">22</text>
<text x="119.5" y="152.5">21</text>
<text x="247" y="154.8">2</text>
<text x="247" y="151.3">1</text>
<text x="71.4" y="159.4">15</text>
<text x="74.4" y="160.4">AVSS</text>
<text x="99.4" y="160.4">P4.6/TBOUTHA15/OA1I3</text>
<text x="103.2" y="157">P4.5/TB2A14/OA0I3</text>
<text x="119.5" y="159.4">23</text>
<text x="247" y="158.3">3</text>
<text x="72.3" y="162.9">4</text>
<text x="74.4" y="163.9">DVSS</text>
<text x="109.1" y="163.9">P4.7/TBCLK</text>
<text x="119.5" y="162.9">24</text>
<text x="247" y="166.4">2</text>
<text x="247" y="162.9">1</text>
<text x="247" y="169.8">3</text>
<text x="123" y="179.3" transform="rotate(90 123 179.3)">1</text>
<text x="247" y="177.9">2</text>
<text x="247" y="174.5">1</text>
<text x="247" y="181.4">3</text>
<text x="123" y="187.2" transform="rotate(90 123 187.2)">2</text>
<text x="196.5" y="195.9">FILE:</text>
<text x="196.5" y="192.4">TITLE</text>
<text x="237" y="195.9">REVISION:</text>
<text x="196.5" y="199.4">PAGE</text>
<text x="216.1" y="199.4">OF</text>
<text x="237" y="199.4">DRAWN BY:</text>
</g>
</svg>
